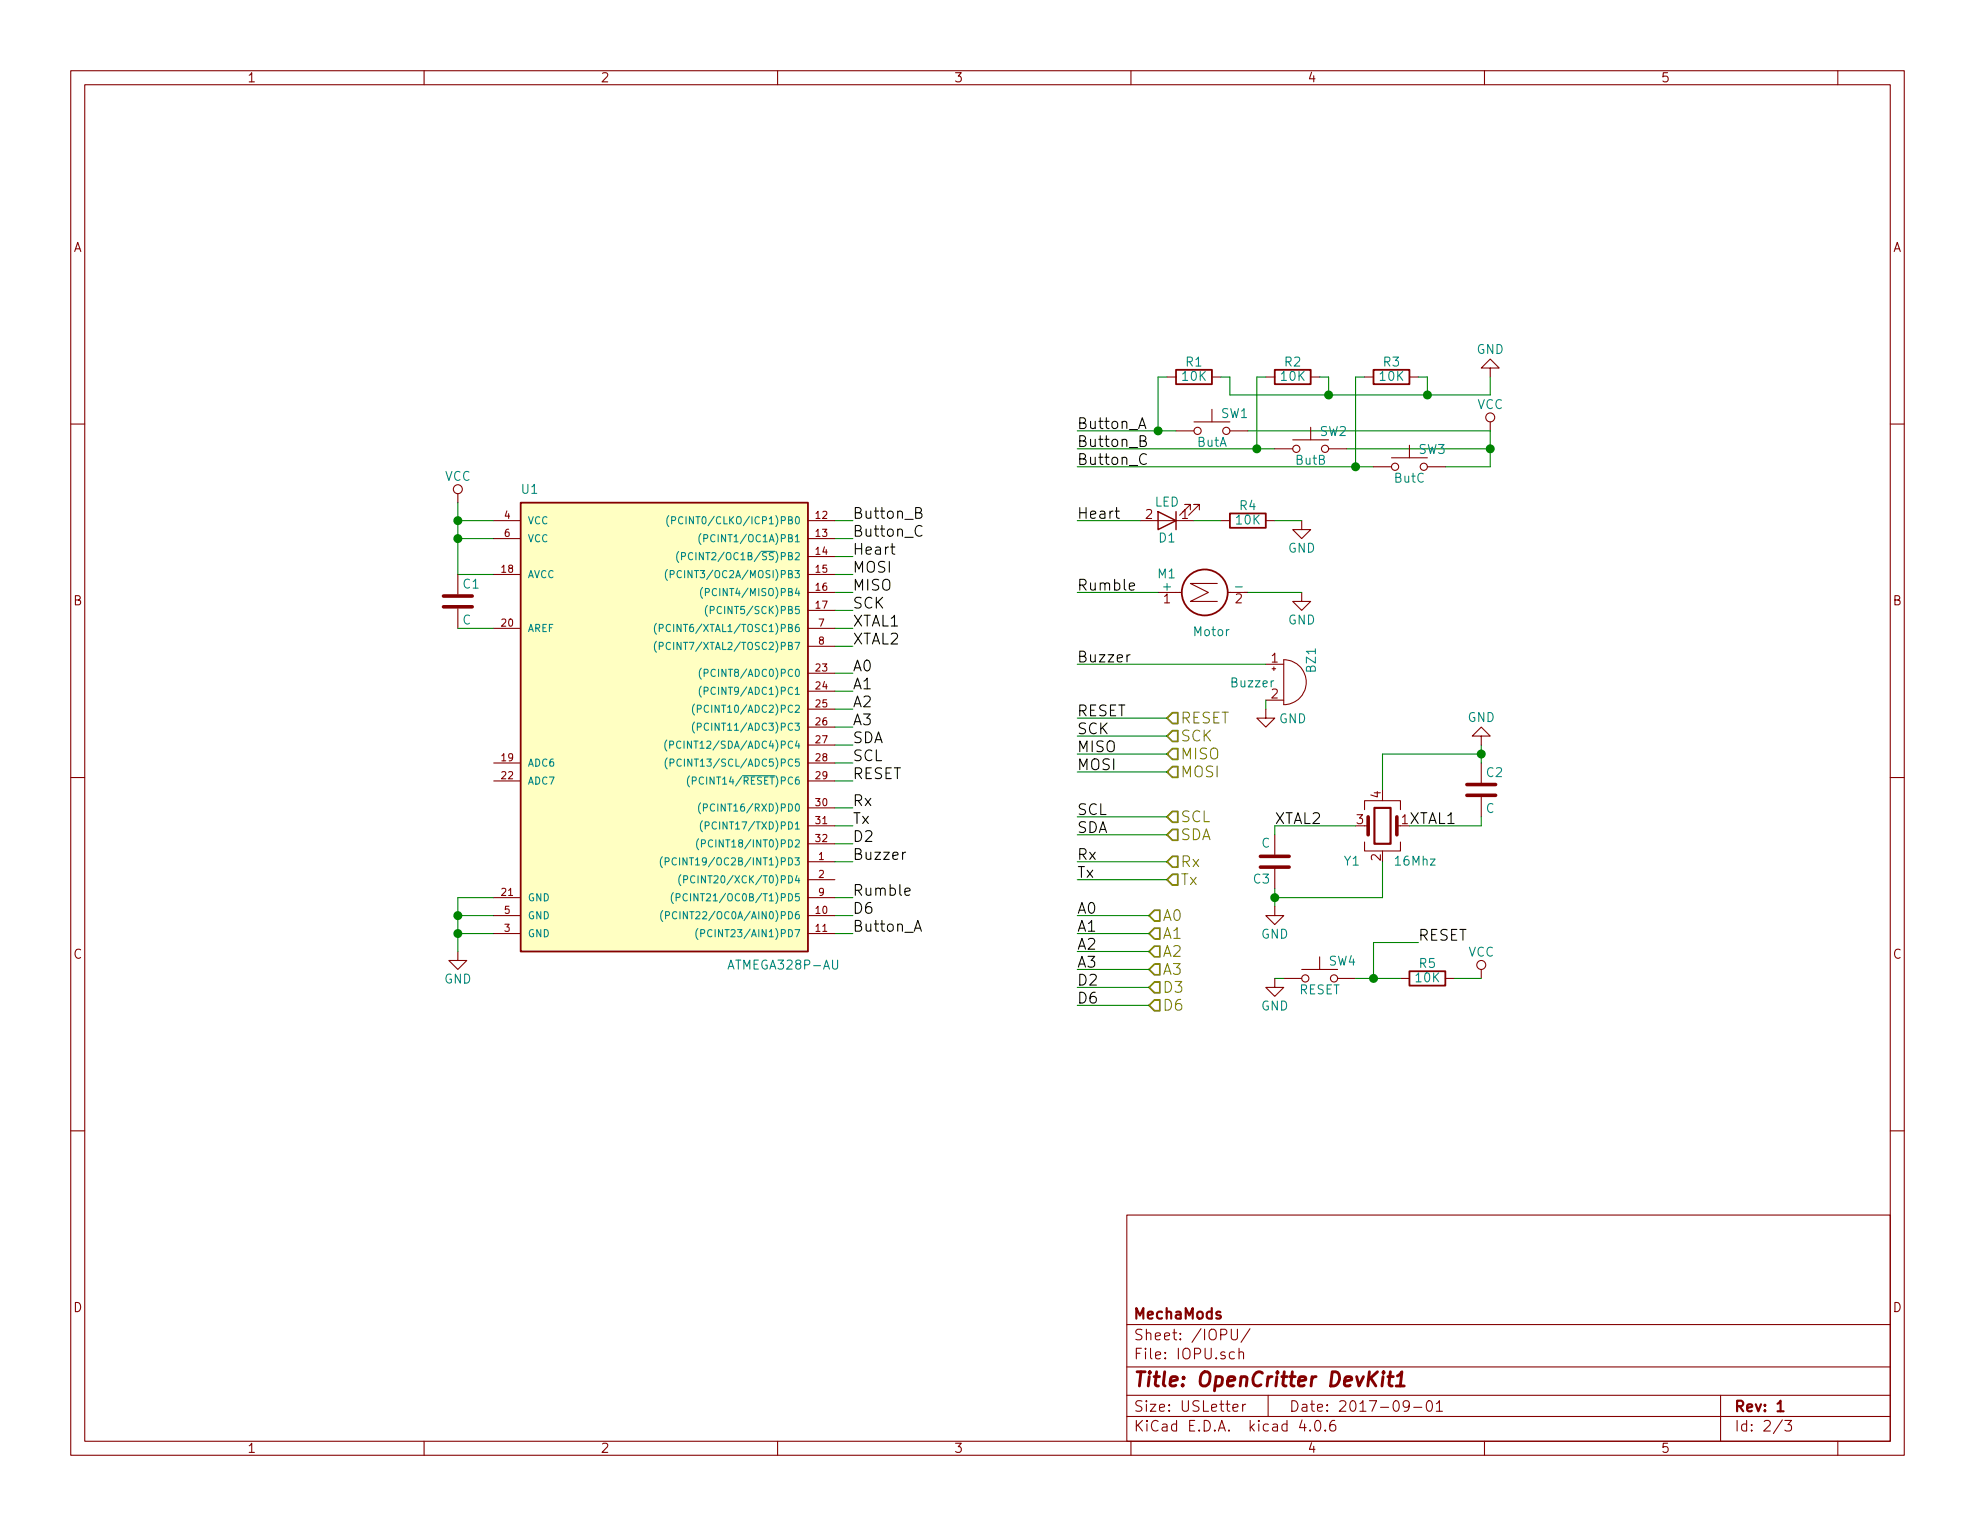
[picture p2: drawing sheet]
<svg xmlns="http://www.w3.org/2000/svg" width="279mm" height="216mm" viewBox="0 0 279 216" stroke-linecap="round" stroke-linejoin="round" font-family="sans-serif">
<g fill="none" stroke="#840000" stroke-width=".15">
<path d="M10 10h259.4v195.9h-259.4zM12 12h255.4v191.9h-255.4zM60 10v2M110 10v2M160 10v2M210 10v2M260 10v2M10 60h2M165.1 53.3h1.3M168.9 59.7h5.1M171.4 53.3h1.3M171.4 57.9v1.8"/>
<path d="M179.1 53.3h1.2M185.4 53.3h1.3M193 53.3h1.3M199.4 53.3h1.3M210.8 52.1h1.3l-1.3-1.3-1.3 1.3h1.3v1.2M210.8 59.7v1.3M267.4 60h2M64.8 69.9v1.2M69.8 73.7h3.9M69.8 76.2h3.9M114.3 73.7h3.8M114.3 76.2h3.8"/>
<path d="M114.3 78.7h3.8M161.3 73.7h7.6M166.4 61h2.5M168.4 72.1v-.7h-.8h.8l-1.5 1.5M169.7 72.1v-.7h-.8h.8l-1.6 1.5M172.7 73.7h1.3M174 61h2.5M179.1 73.7h1.2M180.3 63.5h2.6M182.9 62.2h5.1M184.1 73.7v1.2h1.3l-1.3 1.3-1.2-1.3h1.2M185.4 60.5v1.7"/>
<path d="M188 63.5h2.5M194.3 66h2.5M196.8 64.8h5.1M199.4 63v1.8M201.9 66h2.6M64.8 81.3v2.8M64.8 86.1v2.8M69.8 88.9h3.9M69.8 81.3h3.9M114.3 83.8h3.8M114.3 88.9h3.8M114.3 91.4h3.8"/>
<path d="M114.3 95.3h3.8M114.3 97.8h3.8M114.3 81.3h3.8M114.3 86.4h3.8M163.8 83.8h3.4M172.2 82.6h-3.8l2.5 1.2-2.5 1.3h3.8M173.7 83.8h2.8M179.1 94h2.5M179.1 99.1h2.5M180 94.6h.5M180.2 94.4v.5M181.6 93.3a3.2 3.2 0 0 1 3.2 3.2 3.2 3.2 0 0 1-3.2 3.2z"/>
<path d="M184.1 83.8v1.3h1.3l-1.3 1.3-1.2-1.3h1.2M10 110h2M69.8 110.5h3.9M69.8 108h3.9M114.3 116.8h3.8M114.3 114.3h3.8M114.3 110.5h3.8M114.3 119.4h3.8M114.3 100.3h3.8M114.3 102.9h3.8M114.3 105.4h3.8M114.3 108h3.8"/>
<path d="M179.1 100.3v1.3h1.2l-1.2 1.3-1.3-1.3h1.3M180.3 118.1v2.8M193 114.6v-1.3h5.1v1.3M193 119.1v1.3h5.1v-1.3M193 116.8h.5M197.6 116.8h.5M209.5 104.1h1.3l-1.3-1.2-1.2 1.2h1.2v1.3M209.5 108v2.7M209.5 112.8v2.8M267.4 110h2M64.8 134.6v1.3h1.2l-1.2 1.3-1.3-1.3h1.3M69.8 132.1h3.9"/>
<path d="M69.8 129.5h3.9M69.8 127h3.9M114.3 121.9h3.8M114.3 124.5h3.8M114.3 132.1h3.8M114.3 129.5h3.8M114.3 127h3.8M180.3 128.3v1.2h1.3l-1.3 1.3-1.2-1.3h1.2M180.3 138.4v1.3h1.3l-1.3 1.3-1.2-1.3h1.2M180.3 122.9v2.8M181.6 138.4h2.5M184.1 137.2h5.1"/>
<path d="M186.7 135.4v1.8M189.2 138.4h2.6M198.1 138.4h1.3M204.5 138.4h1.2M209.5 137.2v1.2M10 160h2M267.4 160h2M159.4 171.9h108v32h-108zM159.4 197.4h108M159.4 193.4h108M159.4 187.4h108M174.2 188.1v1.2l.3 .3h.3l.3-.3v-1.2"/>
<path d="M174.4 199.2l.7-.2v-.2l-.4-.1-.3 .2 .1 .7 .2 .1 .4-.1M174.6 191.3h-.4l-.3 .2 .1 .6 .2 .2 .4-.1M175.3 191.4a.38 .38 0 0 1 .6 .1v.8M175.3 190.8v1.5M175.8 198.7v1M176.2 198.7l-.3 .1-.1 .2M176.8 188l-1.2 1.9M179.4 197.4v3M199.4 198.8l-.3 .3h-.3l-.3-.3v-.3l.2-.3h.4l.2 .1a1.19 1.19 0 0 1-.2 1.3l-.4 .1M200 199.1h1.1M202 198.2a.34 .34 0 0 1 .6 .3 .77 .77 0 0 1-.5 1.2 .97 .97 0 0 1-.1-1.5zM203.2 198.6l.4-.4v1.5"/>
<path d="M203.2 199.7h.9M243.4 197.4v6.5M60 203.9v2M110 203.9v2M159.4 200.4h108M160 203.9v2M184.2 200.9l-.4 1.1h1M185.3 202.3l.1 .1-.1 .1v-.1v-.1v.2M186.1 201.1a.35 .35 0 0 1 .4-.1 .35 .35 0 0 1 .3 .2 .77 .77 0 0 1-.5 1.3 .9 .9 0 0 1-.2-1.4zM187.5 202.3l.1 .1-.1 .1-.1-.1 .1-.1v.2M188.8 201a.59 .59 0 0 0-.7 .6l.1 .7 .2 .2h.3l.2-.2 .1-.5-.2-.2-.4-.1-.3 .3M210 203.9v2"/>
<path d="M252.1 200.9l-1.2 1.9M252.5 201h.9l-.5 .5 .5 .2v.1v.5l-.2 .2h-.5l-.2-.2M260 203.9v2"/>
<circle cx="210.8" cy="59.1" r=".63"/>
<circle cx="64.8" cy="69.2" r=".63"/>
<circle cx="169.4" cy="61" r=".51"/>
<circle cx="173.5" cy="61" r=".51"/>
<circle cx="183.4" cy="63.5" r=".51"/>
<circle cx="187.5" cy="63.5" r=".51"/>
<circle cx="197.4" cy="66" r=".51"/>
<circle cx="201.4" cy="66" r=".51"/>
<circle cx="184.7" cy="138.4" r=".51"/>
<circle cx="188.7" cy="138.4" r=".51"/>
<circle cx="209.5" cy="136.5" r=".63"/>
</g>
<path d="M194.4 114.3h2.3v5.1h-2.3zM251.5 199.7h.8" fill="none" stroke="#840000" stroke-width=".3"/>
<path d="M195.7 194.8l-.2 1.3M195.7 194.1l-.1 .1 .1 .1 .1-.1-.1-.1v.2M196.3 194.8h.8M196.7 194.1l-.2 1.7 .1 .2 .4 .1M197.5 196.1h1.2M197.7 194.7l.6-.6-.2 2" fill="none" stroke="#840000" stroke-width=".41"/>
<g fill="none" stroke="#840000" stroke-width=".25">
<path d="M166.4 52.3h5v2.1h-5zM180.3 52.3h5.1v2.1h-5.1zM194.3 52.3h5.1v2.1h-5.1zM73.7 71.1h40.6v63.5h-40.6zM174 72.6h5.1v2.1h-5.1zM199.4 137.4h5.1v2h-5.1z"/>
<circle cx="170.4" cy="83.8" r="3.3"/>
</g>
<path d="M163.8 72.4l2.6 1.3-2.6 1.2zM166.4 72.4v2.5" fill="none" stroke="#840000" stroke-width=".2"/>
<g fill="none" stroke="#848400" stroke-width=".25">
<path d="M165.1 104.1l.8-.7h.7v1.5h-.7zM165.9 105.9h.7v1.5h-.7l-.8-.7zM165.9 108.5h.7v1.5h-.7l-.8-.8zM165.9 100.8h.7v1.6h-.7l-.8-.8zM165.9 117.3h.7v1.6h-.7l-.8-.8zM165.9 114.8h.7v1.5h-.7l-.8-.7zM162.6 129.5l.7-.7h.8v1.5h-.8zM163.3 131.3h.8v1.5h-.8l-.7-.7zM163.3 133.9h.8v1.5h-.8l-.7-.8zM163.3 136.4h.8v1.5h-.8l-.7-.7zM163.3 138.9h.8v1.6h-.8l-.7-.8zM165.9 121.2h.7v1.5h-.7l-.8-.8z"/>
<path d="M165.9 123.7h.7v1.5h-.7l-.8-.7zM162.6 142.2l.7-.7h.8v1.5h-.8z"/>
</g>
<g fill="none" stroke="#008400" stroke-width=".15">
<path d="M165.1 53.3h-1.3v7.7M172.7 53.3h1.3v2.6h36.8v-2.6M179.1 53.3h-1.3v10.2M186.7 53.3h1.3v2.6M193 53.3h-1.2v12.7M200.7 53.3h1.2v2.6M64.8 73.7h5M64.8 76.2h5M64.8 71.1v10.2h5M118.1 73.7h2.5M118.1 76.2h2.5M118.1 78.7h2.5"/>
<path d="M152.4 61h14M152.4 63.5h27.9M152.4 66h41.9M152.4 73.7h8.9M168.9 73.7h3.8M176.5 61h34.3v5h-6.3M180.3 73.7h3.8M190.5 63.5h20.3M64.8 88.9h5M118.1 83.8h2.5M118.1 81.3h2.5M118.1 86.4h2.5"/>
<path d="M118.1 97.8h2.5M118.1 95.3h2.5M118.1 91.4h2.5M118.1 88.9h2.5M152.4 94h26.7M152.4 83.8h11.4M176.5 83.8h7.6M179.1 99.1v1.2M118.1 110.5h2.5M118.1 114.3h2.5M118.1 116.8h2.5M118.1 108h2.5"/>
<path d="M118.1 105.4h2.5M118.1 102.9h2.5M118.1 100.3h2.5M118.1 119.4h2.5M152.4 101.6h12.7M152.4 104.1h12.7M152.4 106.7h12.7M152.4 109.2h12.7M152.4 115.6h12.7M152.4 118.1h12.7M191.8 116.8h-11.5v1.3M209.5 115.6v1.2h-10.1"/>
<path d="M209.5 106.7h-13.9v5.1M209.5 105.4v2.6M64.8 132.1h5M64.8 129.5h5M69.8 127h-5v7.6M118.1 132.1h2.5M118.1 127h2.5M118.1 129.5h2.5M118.1 121.9h2.5M152.4 132.1h10.2M152.4 129.5h10.2M152.4 121.9h12.7"/>
<path d="M152.4 124.5h12.7M152.4 134.6h10.2M152.4 137.2h10.2M152.4 139.7h10.2M180.3 125.7v2.6M180.3 138.4h1.3M191.8 138.4h6.3M195.6 121.9v5.1h-15.3M200.7 133.4h-6.4v5M205.7 138.4h3.8M152.4 142.2h10.2"/>
</g>
<g fill="#008400" stroke="#008400" stroke-width=".25">
<circle cx="163.8" cy="61" r=".51"/>
<circle cx="188" cy="55.9" r=".51"/>
<circle cx="191.8" cy="66" r=".51"/>
<circle cx="201.9" cy="55.9" r=".51"/>
<circle cx="177.8" cy="63.5" r=".51"/>
<circle cx="210.8" cy="63.5" r=".51"/>
<circle cx="64.8" cy="132.1" r=".51"/>
<circle cx="64.8" cy="129.5" r=".51"/>
<circle cx="64.8" cy="76.2" r=".51"/>
<circle cx="64.8" cy="73.7" r=".51"/>
<circle cx="180.3" cy="127" r=".51"/>
<circle cx="209.6" cy="106.7" r=".51"/>
<circle cx="194.3" cy="138.4" r=".51"/>
</g>
<g fill="none" stroke="#000" stroke-width=".15">
<path d="M126 77.4h.6M126.2 76.9v1.3l.1 .1 .3 .1M129.5 72.5h.7a.36 .36 0 0 0 .1-.4 .36 .36 0 0 0-.3-.3h-.5v1.5h.6a.4 .4 0 0 0 .3-.3 .4 .4 0 0 0-.1-.4l-.3-.1M130.4 74.5a.62 .62 0 0 0-.7 0 .62 .62 0 0 0-.2 .7 .58 .58 0 0 0 .3 .6 .58 .58 0 0 0 .6-.1M157.8 72.3h.5M158 71.8v1.3v.2h.3M161.1 60.6l.5-1.5 .5 1.5M161.2 60.2h.8M161.3 62.4l.7-.1a.36 .36 0 0 0 .1-.4 .36 .36 0 0 0-.3-.3h-.5v1.6h.6a.4 .4 0 0 0 .3-.3 .4 .4 0 0 0-.2-.4l-.2-.1M162.2 64.3a.62 .62 0 0 0-.8 0 .62 .62 0 0 0-.2 .7 .58 .58 0 0 0 .3 .6 .58 .58 0 0 0 .7 0M159.8 83l.7-.2-.1-.2-.4-.1-.2 .2v.7l.2 .1 .4-.1M159.9 92.6l-.3 .1-.2 .2"/>
<path d="M128 126.2l.8-.2-.1-.3h-.5l-.2 .2 .1 .7 .1 .1 .5-.1M128.1 120.6l-.3 .1-.1 .2M129.3 131.7l.5-1.5 .6 1.5M129.5 131.3h.7"/>
</g>
<path d="M62.7 85.9h4.1M62.7 84.3h4.1M193.5 115.6v2.5M197.6 115.6v2.5M207.5 112.5h4.1M207.5 111h4.1M178.3 121.2h4.1M178.3 122.7h4.1" fill="none" stroke="#840000" stroke-width=".51"/>
<path d="M73.7 71.1h40.6v63.5h-40.6z" fill="#ffffc2" stroke="#ffffc2" stroke-width=".14"/>
<g fill="none" stroke="#008484" stroke-width=".15">
<path d="M94.6 72.9a1.2 1.2 0 0 0 0 1.6M95 73.6h.5l.1-.2-.1-.2-.5-.1v1M96 78a1.2 1.2 0 0 0 0 1.6M96.4 78.7h.5l.1-.2-.1-.3h-.5v1M96.6 73.2a.4 .4 0 0 0-.5 0 .4 .4 0 0 0-.1 .5 .37 .37 0 0 0 .2 .4 .37 .37 0 0 0 .4-.1M98 78.3a.4 .4 0 0 0-.5 0 .4 .4 0 0 0-.1 .5 .37 .37 0 0 0 .2 .4 .37 .37 0 0 0 .4-.1M99.2 75.5a1.2 1.2 0 0 0 0 1.5M99.6 76.2l.5-.1v-.1v-.3l-.5-.1v1.1M92.9 88.2a1.2 1.2 0 0 0 0 1.5M92.9 90.7a1.2 1.2 0 0 0 0 1.6M93.3 88.9l.5-.1v-.1v-.3l-.5-.1v1.1M93.3 91.4h.5v-.2v-.3h-.5v1"/>
<path d="M94.4 80.6a1.2 1.2 0 0 0 0 1.5M94.8 81.3l.5-.1 .1-.1-.1-.3-.5-.1v1M96.4 80.8a.4 .4 0 0 0-.5 0 .4 .4 0 0 0-.1 .5 .37 .37 0 0 0 .2 .4 .37 .37 0 0 0 .4-.1M98.2 99.6a1.2 1.2 0 0 0 0 1.6M99.2 94.5a1.2 1.2 0 0 0 0 1.6M99.2 97.1a1.2 1.2 0 0 0 0 1.5M99.4 83.1a1.2 1.2 0 0 0 0 1.6M99.6 95.2h.5l.1-.2-.1-.3h-.5v1M99.6 97.8l.5-.1 .1-.1-.1-.3-.5-.1v1M99.8 83.8l.5-.1 .1-.1-.1-.3h-.5v1M100.1 85.6a1.2 1.2 0 0 0 0 1.6M100.5 86.3h.5v-.2v-.2l-.5-.1v1"/>
<path d="M94.3 104.7a1.2 1.2 0 0 0 0 1.5M94.4 107.2a1.2 1.2 0 0 0 0 1.6M94.7 105.4l.5-.1 .1-.1-.1-.3h-.5v1M94.8 107.9h.5l.1-.2-.1-.3h-.5v1M96.3 105a.4 .4 0 0 0-.5-.1 .4 .4 0 0 0-.1 .5 .37 .37 0 0 0 .2 .4 .37 .37 0 0 0 .4 0M96.4 107.5a.4 .4 0 0 0-.5 0 .4 .4 0 0 0-.1 .5 .37 .37 0 0 0 .1 .4 .37 .37 0 0 0 .5-.1M97.5 109.8a1.2 1.2 0 0 0 0 1.5M97.9 110.5l.5-.1 .1-.1-.1-.3-.5-.1v1M98.2 102.2a1.2 1.2 0 0 0 0 1.5M98.7 100.3h.4l.1-.2-.1-.3h-.4v1M98.7 102.8h.4l.1-.2-.1-.2-.4-.1v1M98.8 118.7a1.2 1.2 0 0 0 0 1.5"/>
<path d="M99.1 113.6a1.2 1.2 0 0 0 0 1.5M99.2 119.4l.5-.1 .1-.1-.1-.3-.5-.1v1M99.4 116.1a1.2 1.2 0 0 0 0 1.6M99.5 114.3l.5-.1 .1-.1-.1-.3-.5-.1v1.1M99.8 116.8h.5v-.2v-.3h-.5v1M105 109.8h4.6M93.7 121.2a1.2 1.2 0 0 0 0 1.6M93.8 128.8a1.2 1.2 0 0 0 0 1.6M94.1 121.9l.5-.1 .1-.1-.1-.3h-.5v1M94.2 129.5h.4l.1-.2-.1-.3h-.4v1M95.2 126.3a1.2 1.2 0 0 0 0 1.5M95.7 127l.4-.1 .1-.1-.1-.3-.4-.1v1.1"/>
<path d="M95.7 121.5a.4 .4 0 0 0-.5 0 .4 .4 0 0 0-.1 .4 .37 .37 0 0 0 .2 .4 .37 .37 0 0 0 .4 0M95.7 129.1a.4 .4 0 0 0-.5 0 .4 .4 0 0 0-.1 .5 .37 .37 0 0 0 .2 .4 .37 .37 0 0 0 .4-.1M96.3 123.7a1.2 1.2 0 0 0 0 1.6M96.7 124.4h.5l.1-.2-.1-.2-.5-.1v1M97.2 126.5a.4 .4 0 0 0-.5 0 .4 .4 0 0 0-.1 .5 .37 .37 0 0 0 .2 .4 .37 .37 0 0 0 .4 0M98.3 124a.4 .4 0 0 0-.5 0 .4 .4 0 0 0-.1 .5 .37 .37 0 0 0 .2 .4 .37 .37 0 0 0 .4-.1M98.7 131.4a1.2 1.2 0 0 0 0 1.5M99.1 132.1l.5-.1 .1-.1-.1-.3-.5-.1v1M117.8 135.8v1.1l.2 .2h.3l.2-.2v-1.1"/>
</g>
<text font-size="2.8" fill="#840000" x="160.4" y="196.2">Title: OpenCritter DevKit1</text>
<g font-size="2.1">
<text x="152.4" y="60.7">Button_A</text>
<text x="152.4" y="63.2">Button_B</text>
<text x="152.4" y="65.8">Button_C</text>
<text x="120.6" y="73.4">Button_B</text>
<text x="120.6" y="75.9">Button_C</text>
<text x="152.4" y="73.4">Heart</text>
<text x="120.6" y="78.5">Heart</text>
<text x="120.6" y="83.6">MISO</text>
<text x="120.6" y="81">MOSI</text>
<text x="152.4" y="83.6">Rumble</text>
<text x="120.6" y="86.1">SCK</text>
<text x="120.6" y="88.6">XTAL1</text>
<text x="120.6" y="91.2">XTAL2</text>
<text x="120.6" y="95">A0</text>
<text x="152.4" y="93.7">Buzzer</text>
<text x="120.6" y="97.5">A1</text>
<text x="120.6" y="100.1">A2</text>
<text x="152.4" y="101.3">RESET</text>
<text x="120.6" y="105.2">SDA</text>
<text x="120.6" y="107.7">SCL</text>
<text x="120.6" y="102.6">A3</text>
<text x="152.4" y="103.9">SCK</text>
<text x="152.4" y="106.4">MISO</text>
<text x="120.6" y="110.2">RESET</text>
<text x="152.4" y="109">MOSI</text>
<text x="120.6" y="116.6">Tx</text>
<text x="120.6" y="114">Rx</text>
<text x="120.6" y="119.1">D2</text>
<text x="152.4" y="117.9">SDA</text>
<text x="152.4" y="115.3">SCL</text>
<text x="180.3" y="116.6">XTAL2</text>
<text x="199.4" y="116.6">XTAL1</text>
<text x="120.6" y="121.7">Buzzer</text>
<text x="152.4" y="121.7">Rx</text>
<text x="152.4" y="124.2">Tx</text>
<text x="120.6" y="131.8">Button_A</text>
<text x="120.6" y="126.7">Rumble</text>
<text x="120.6" y="129.3">D6</text>
<text x="152.4" y="129.3">A0</text>
<text x="152.4" y="131.8">A1</text>
<text x="152.4" y="134.4">A2</text>
<text x="152.4" y="136.9">A3</text>
<text x="200.7" y="133.1">RESET</text>
<text x="152.4" y="142">D6</text>
<text x="152.4" y="139.4">D2</text>
</g>
<g font-size="2.1" fill="#848400">
<text x="167" y="107.4">MISO</text>
<text x="167" y="104.9">SCK</text>
<text x="167" y="102.4">RESET</text>
<text x="167" y="110">MOSI</text>
<text x="167" y="118.9">SDA</text>
<text x="167" y="116.3">SCL</text>
<text x="167" y="122.7">Rx</text>
<text x="167" y="125.2">Tx</text>
<text x="164.5" y="130.3">A0</text>
<text x="164.5" y="132.8">A1</text>
<text x="164.5" y="135.4">A2</text>
<text x="164.5" y="137.9">A3</text>
<text x="164.5" y="140.5">D3</text>
<text x="164.5" y="143">D6</text>
</g>
<g font-size="2.1" fill="#840000">
<text x="160.4" y="189.6">Sheet: /IOPU/</text>
<text x="160.4" y="186.6">MechaMods</text>
<text x="160.4" y="192.3">File: IOPU.sch</text>
<text x="160.4" y="202.5">KiCad E.D.A. kicad 4.0.6</text>
<text x="160.4" y="199.7">Size: USLetter</text>
<text x="182.4" y="199.7">Date: 2017-09-01</text>
<text x="245.4" y="199.7">Rev: 1</text>
<text x="245.4" y="202.5">Id: 2/3</text>
</g>
<g font-size="1.8" fill="#840000">
<text x="35" y="11.6">1</text>
<text x="85" y="11.6">2</text>
<text x="135" y="11.6">3</text>
<text x="185" y="11.6">4</text>
<text x="235" y="11.6">5</text>
<text x="10.4" y="35.6">A</text>
<text x="267.8" y="35.6">A</text>
<text x="162.1" y="73.4">2</text>
<text x="167.2" y="73.4">1</text>
<text x="10.4" y="85.6">B</text>
<text x="164.6" y="85.3">1</text>
<text x="174.8" y="85.3">2</text>
<text x="267.8" y="85.6">B</text>
<text x="179.9" y="93.7">1</text>
<text x="179.9" y="98.8">2</text>
<text x="195.3" y="112.9" transform="rotate(-90 195.3 112.9)">4</text>
<text x="191.9" y="116.6">3</text>
<text x="198.3" y="116.6">1</text>
<text x="195.3" y="121.8" transform="rotate(-90 195.3 121.8)">2</text>
<text x="10.4" y="135.6">C</text>
<text x="267.8" y="135.6">C</text>
<text x="10.4" y="185.6">D</text>
<text x="267.8" y="185.6">D</text>
<text x="35" y="205.5">1</text>
<text x="85" y="205.5">2</text>
<text x="135" y="205.5">3</text>
<text x="185" y="205.5">4</text>
<text x="235" y="205.5">5</text>
</g>
<g font-size="1.8" fill="#008484">
<text x="167.3" y="53.9">10K</text>
<text x="167.8" y="51.8">R1</text>
<text x="181.3" y="53.9">10K</text>
<text x="181.8" y="51.8">R2</text>
<text x="195.2" y="53.9">10K</text>
<text x="195.7" y="51.8">R3</text>
<text x="208.9" y="50.1">GND</text>
<text x="172.7" y="59.1">SW1</text>
<text x="209" y="57.9">VCC</text>
<text x="169.3" y="63.2">ButA</text>
<text x="183.3" y="65.7">ButB</text>
<text x="186.7" y="61.7">SW2</text>
<text x="200.7" y="64.2">SW3</text>
<text x="62.9" y="68">VCC</text>
<text x="73.8" y="69.8">U1</text>
<text x="163.3" y="71.7">LED</text>
<text x="197.3" y="68.3">ButC</text>
<text x="164" y="76.7">D1</text>
<text x="174.9" y="74.2">10K</text>
<text x="175.4" y="72.2">R4</text>
<text x="65.5" y="83.3">C1</text>
<text x="163.8" y="81.8">M1</text>
<text x="164.6" y="83.6">+</text>
<text x="175" y="83.6">-</text>
<text x="182.2" y="78.2">GND</text>
<text x="65.4" y="88.3">C</text>
<text x="168.9" y="90">Motor</text>
<text x="182.2" y="88.3">GND</text>
<text x="186.1" y="95.1" transform="rotate(-90 186.1 95.1)">BZ1</text>
<text x="174.2" y="97.2">Buzzer</text>
<text x="180.9" y="102.3">GND</text>
<text x="207.6" y="102.1">GND</text>
<text x="210.3" y="109.9">C2</text>
<text x="178.4" y="119.9">C</text>
<text x="210.2" y="115">C</text>
<text x="177.3" y="125">C3</text>
<text x="190.2" y="122.5">Y1</text>
<text x="197.5" y="122.5">16Mhz</text>
<text x="103.4" y="137.2">ATMEGA328P-AU</text>
<text x="178.4" y="132.8">GND</text>
<text x="188" y="136.6">SW4</text>
<text x="200.8" y="136.9">R5</text>
<text x="207.7" y="135.3">VCC</text>
<text x="62.8" y="139.1">GND</text>
<text x="178.4" y="143">GND</text>
<text x="183.7" y="140.7">RESET</text>
<text x="200.3" y="139">10K</text>
</g>
<g font-size="1.4" fill="#840000">
<text x="71.4" y="73.4">4</text>
<text x="71.4" y="75.9">6</text>
<text x="115.4" y="73.4">12</text>
<text x="115.4" y="75.9">13</text>
<text x="71" y="81">18</text>
<text x="115.4" y="78.5">14</text>
<text x="115.4" y="81">15</text>
<text x="115.4" y="83.6">16</text>
<text x="71" y="88.6">20</text>
<text x="115.4" y="86.1">17</text>
<text x="115.8" y="88.6">7</text>
<text x="115.4" y="95">23</text>
<text x="115.8" y="91.2">8</text>
<text x="115.4" y="97.5">24</text>
<text x="115.4" y="100.1">25</text>
<text x="71" y="107.7">19</text>
<text x="115.4" y="102.6">26</text>
<text x="115.4" y="105.2">27</text>
<text x="115.4" y="107.7">28</text>
<text x="71" y="110.2">22</text>
<text x="115.4" y="110.2">29</text>
<text x="115.4" y="114">30</text>
<text x="115.4" y="116.6">31</text>
<text x="115.4" y="119.1">32</text>
<text x="115.8" y="121.7">1</text>
<text x="115.8" y="124.2">2</text>
<text x="71" y="126.7">21</text>
<text x="71.4" y="131.8">3</text>
<text x="71.4" y="129.3">5</text>
<text x="115.4" y="129.3">10</text>
<text x="115.4" y="131.8">11</text>
<text x="115.8" y="126.7">9</text>
</g>
<g font-size="1.4" fill="#008484">
<text x="74.7" y="74.2">VCC</text>
<text x="74.7" y="76.7">VCC</text>
<text x="96.6" y="74.2">(PCINT0/CLKO/ICP1)PB0</text>
<text x="100.2" y="76.7">(PCINT1/OC1A)PB1</text>
<text x="74.7" y="81.8">AVCC</text>
<text x="96.2" y="81.8">(PCINT3/OC2A/MOSI)PB3</text>
<text x="97.9" y="79.2">(PCINT2/OC1B/SS)PB2</text>
<text x="74.7" y="89.4">AREF</text>
<text x="94.6" y="89.4">(PCINT6/XTAL1/TOSC1)PB6</text>
<text x="100.6" y="84.3">(PCINT4/MISO)PB4</text>
<text x="101.2" y="86.9">(PCINT5/SCK)PB5</text>
<text x="94.6" y="91.9">(PCINT7/XTAL2/TOSC2)PB7</text>
<text x="100.3" y="95.8">(PCINT8/ADC0)PC0</text>
<text x="99.5" y="100.8">(PCINT10/ADC2)PC2</text>
<text x="100.3" y="98.3">(PCINT9/ADC1)PC1</text>
<text x="96.1" y="105.9">(PCINT12/SDA/ADC4)PC4</text>
<text x="99.5" y="103.4">(PCINT11/ADC3)PC3</text>
<text x="74.7" y="111">ADC7</text>
<text x="74.7" y="108.5">ADC6</text>
<text x="96.3" y="108.5">(PCINT13/SCL/ADC5)PC5</text>
<text x="98.7" y="111">(PCINT14/RESET)PC6</text>
<text x="100.3" y="119.9">(PCINT18/INT0)PD2</text>
<text x="100.4" y="114.8">(PCINT16/RXD)PD0</text>
<text x="100.6" y="117.3">(PCINT17/TXD)PD1</text>
<text x="96" y="122.4">(PCINT19/OC2B/INT1)PD3</text>
<text x="98.3" y="125">(PCINT20/XCK/T0)PD4</text>
<text x="74.7" y="130">GND</text>
<text x="74.7" y="127.5">GND</text>
<text x="95.8" y="130">(PCINT22/OC0A/AIN0)PD6</text>
<text x="97.4" y="127.5">(PCINT21/OC0B/T1)PD5</text>
<text x="74.7" y="132.6">GND</text>
<text x="100.2" y="132.6">(PCINT23/AIN1)PD7</text>
</g>
</svg>
